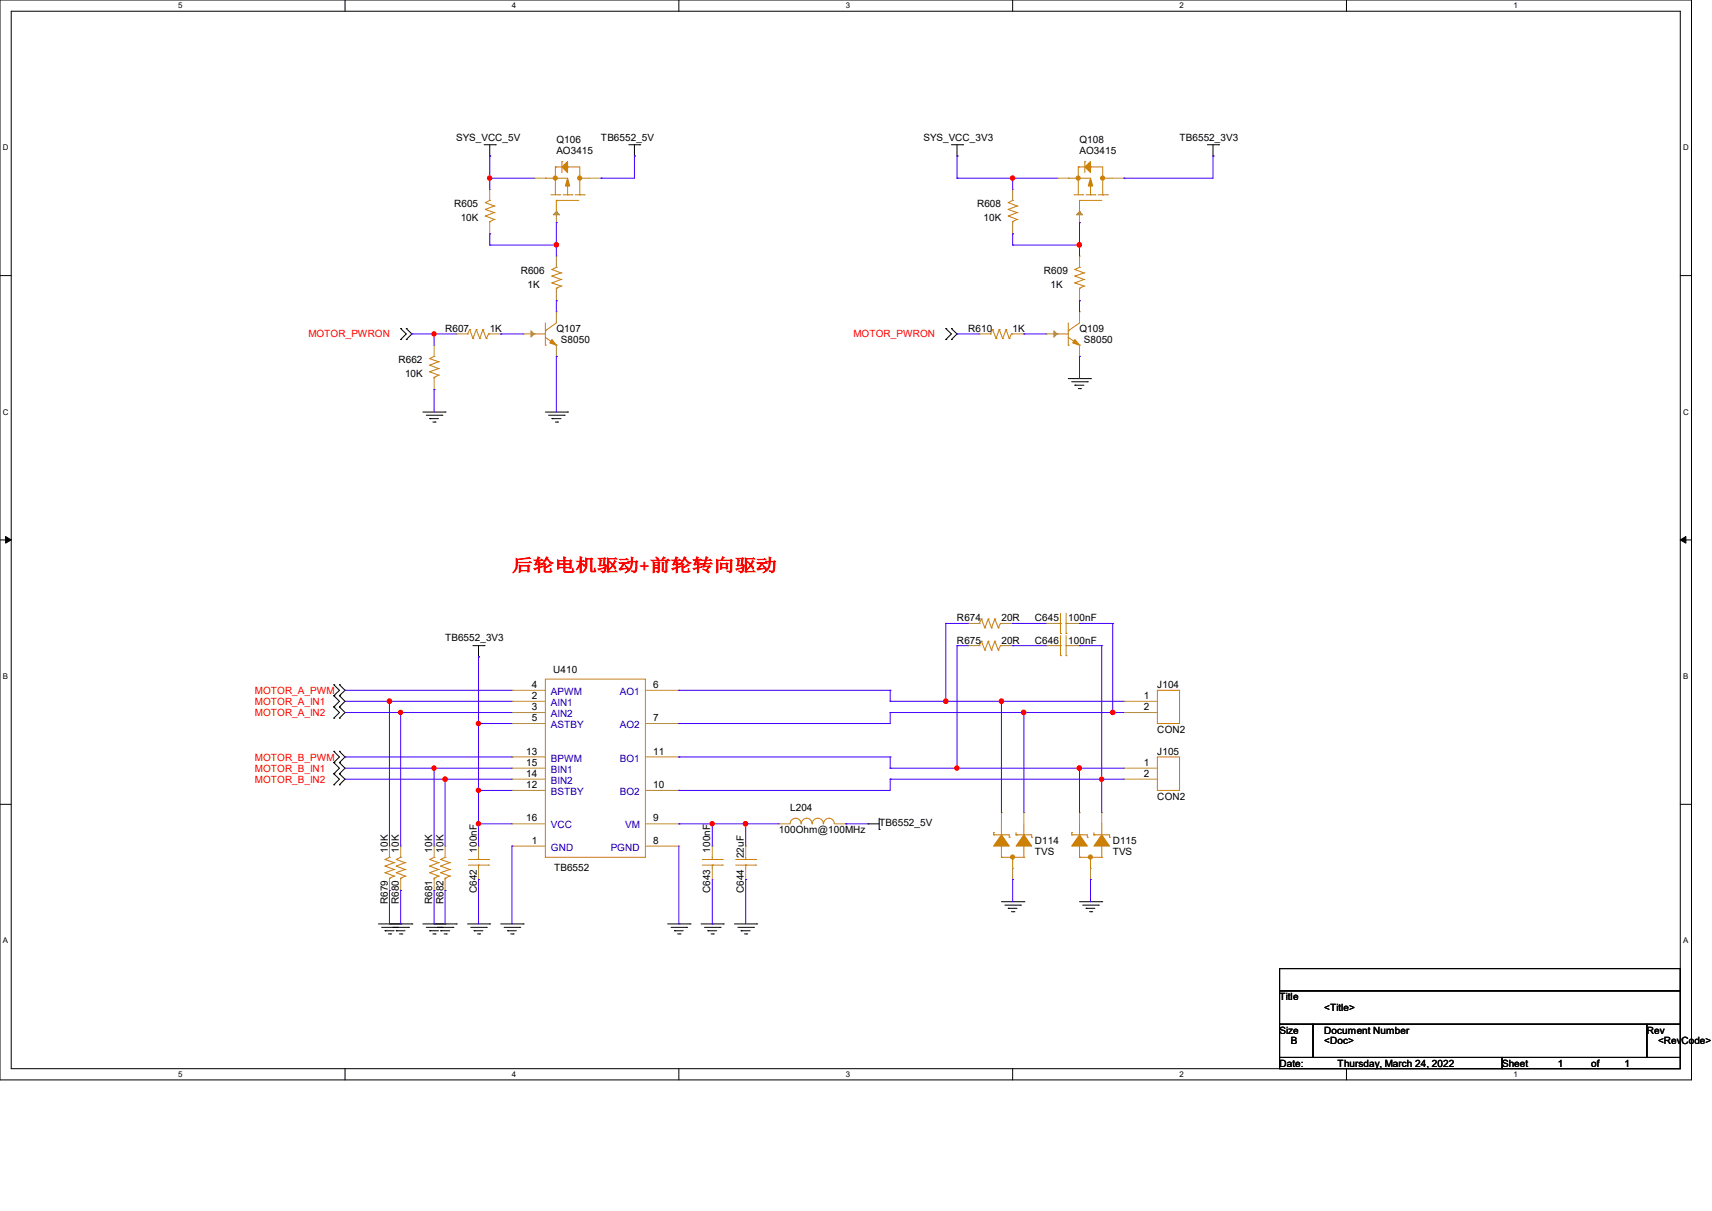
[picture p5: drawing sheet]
<svg xmlns="http://www.w3.org/2000/svg" width="297mm" height="210mm" viewBox="0 0 297 210" stroke-linecap="round" stroke-linejoin="round" font-family="sans-serif">
<path d="M0 0h293.5v187.3h-293.5zM1.9 1.9h289.6v183.4h-289.6z" fill="none" stroke="#000" stroke-width=".17"/>
<g fill="#fff">
<path d="M30.9 .2h.8v1.5h-.8z"/>
<path d="M30.9 185.5h.8v1.6h-.8z"/>
</g>
<path d="M59.9 0v1.9M59.9 185.3v2" fill="none" stroke="#000" stroke-width=".17"/>
<g fill="#fff">
<path d="M88.8 .2h.8v1.5h-.8z"/>
<path d="M88.8 185.5h.8v1.6h-.8z"/>
</g>
<path d="M117.8 0v1.9M117.8 185.3v2" fill="none" stroke="#000" stroke-width=".17"/>
<g fill="#fff">
<path d="M146.7 .2h.8v1.5h-.8z"/>
<path d="M146.7 185.5h.8v1.6h-.8z"/>
</g>
<path d="M175.7 0v1.9M175.7 185.3v2" fill="none" stroke="#000" stroke-width=".17"/>
<g fill="#fff">
<path d="M204.6 .2h.8v1.5h-.8z"/>
<path d="M204.6 185.5h.8v1.6h-.8z"/>
</g>
<path d="M233.6 0v1.9M233.6 185.3v2" fill="none" stroke="#000" stroke-width=".17"/>
<g fill="#fff">
<path d="M262.6 .2h.7v1.5h-.7z"/>
<path d="M262.6 185.5h.7v1.6h-.7z"/>
<path d="M.5 24.8h1v1.6h-1z"/>
<path d="M292 24.8h1v1.6h-1z"/>
<path d="M.5 70.7h1v1.5h-1z"/>
<path d="M292 70.7h1v1.5h-1z"/>
</g>
<path d="M0 47.8h1.9M291.5 47.8h2" fill="none" stroke="#000" stroke-width=".17"/>
<g fill="#fff">
<path d="M.5 116.5h.9v1.6h-.9z"/>
<path d="M292 116.5h.9v1.6h-.9z"/>
</g>
<path d="M0 93.6h1.9M291.5 93.6h2" fill="none" stroke="#000" stroke-width=".17"/>
<path d="M1 93l.9 .6-.9 .6zM291.5 93.6l1-.6v1.2z" fill="#000" stroke="#000" stroke-width=".17"/>
<g fill="#fff">
<path d="M.5 162.4h.9v1.5h-.9z"/>
<path d="M292 162.4h.9v1.5h-.9z"/>
</g>
<g fill="none" stroke="#000" stroke-width=".17">
<path d="M84 25.1h1.9M85 27.1h.1M85 25.1v2M85.9 25.1h.1M109.1 25.1h1.9M110.1 27.1h.1M110.1 25.1v2M111 25.1h.1M165.1 25.1h1.9M166 27.1h.1M166 25.1v2M167 25.1h.1"/>
<path d="M209.5 25.1h1.9M210.4 27.1h.1M210.4 25.1v2M211.4 25.1h.1M69.5 58.9h.1M69.5 57h.1M69.5 57l1 .9-1 1M70.5 57h.1M70.5 58.9h.1M70.5 57l1 .9-1 1M164.1 58.9h.1M164.1 57h.1"/>
<path d="M164.1 57l1 .9-1 1M165.1 57h.1M165.1 58.9h.1M165.1 57l.9 .9-.9 1M73.4 71.5h3.8M74 72h2.7M74.5 72.6h.1M74.5 72.6h1.6M75.1 73.2h.4M75.5 73.2h.1M76.7 72h.1M77.2 71.5h.1"/>
<path d="M94.6 71.5h3.9M95.2 72h2.7M95.8 72.6h.1M95.8 72.6h1.5M96.4 73.2h.3M96.7 73.2h.1M97.9 72h.1M98.5 71.5h.1M185.3 65.7h3.9M185.9 66.2h2.7M186.5 66.8h.1M186.5 66.8h1.5"/>
<path d="M187.1 67.4h.4M187.5 67.4h.1M188.6 66.2h.1M189.2 65.7h.1M57.9 118.7h.1M57.9 118.7l1 1-1 .9M58.9 118.7h.1M58.9 118.7l1 1-1 .9M82 112h2M83 113.9h.1M83 112v1.9M84 112h.1"/>
<path d="M0 139.5h1.9M57.9 120.6h.1M57.9 122.6h.1M57.9 124.5h.1M57.9 132.2h.1M57.9 130.3h.1M57.9 134.2h.1M57.9 136.1h.1M57.9 120.6l1 1-1 1M57.9 122.6l1 1-1 .9M57.9 130.3l1 1-1 .9M57.9 132.2l1 1-1 1"/>
<path d="M57.9 134.2l1 .9-1 1M58.9 120.6h.1M58.9 122.6h.1M58.9 124.5h.1M58.9 130.3h.1M58.9 132.2h.1M58.9 134.2h.1M58.9 136.1h.1M58.9 120.6l1 1-1 1M58.9 122.6l1 1-1 .9M58.9 130.3l1 1-1 .9M58.9 132.2l1 1-1 1"/>
<path d="M58.9 134.2l1 .9-1 1M291.5 139.5h2M150.6 142.9h.1M150.6 142.9h1.9M152.5 143.8h.1M152.5 141.9v1.9M173.7 156.4h3.9M174.3 157h2.7M174.9 157.5h.1M174.9 157.5h1.5M175.5 158.1h.4M175.9 158.1h.1"/>
<path d="M177 157h.1M177.6 156.4h.1M187.3 156.4h3.8M187.8 157h2.7M188.4 157.5h.1M188.4 157.5h1.5M189 158.1h.4M189.4 158.1h.1M190.5 157h.1M191.1 156.4h.1M65.7 160.2h5.8M66.2 160.8h4.7"/>
<path d="M66.8 161.4h.1M66.8 161.4h1.6M67.4 162h.4M67.8 162h.1M68.7 161.4h.1M68.7 161.4h1.6M68.9 160.8h.1M69.3 162h.4M69.5 160.2h.1M69.7 162h.1M70.9 160.8h.1M71.5 160.2h.1"/>
<path d="M73.4 160.2h5.8M74 160.8h4.6M74.5 161.4h.1M74.5 161.4h1.6M75.1 162h.4M75.5 162h.1M76.5 161.4h.1M76.5 161.4h1.5M76.7 160.8h.1M77 162h.4M77.2 160.2h.1M77.4 162h.1"/>
<path d="M78.6 160.8h.1M79.2 160.2h.1M81.1 160.2h3.9M81.7 160.8h2.7M82.3 161.4h.1M82.3 161.4h1.5M82.8 162h.4M83.2 162h.1M84.4 160.8h.1M85 160.2h.1M86.9 160.2h3.9M87.5 160.8h2.7"/>
<path d="M88.1 161.4h.1M88.1 161.4h1.5M88.6 162h.4M89 162h.1M90.2 160.8h.1M90.8 160.2h.1M115.8 160.2h3.9M116.4 160.8h2.7M117 161.4h.1M117 161.4h1.5M117.6 162h.4M118 162h.1"/>
<path d="M119.1 160.8h.1M119.7 160.2h.1M121.6 160.2h3.9M122.2 160.8h2.7M122.8 161.4h.1M122.8 161.4h1.5M123.4 162h.3M123.7 162h.1M124.9 160.8h.1M125.5 160.2h.1M127.4 160.2h3.9M128 160.8h2.7"/>
<path d="M128.6 161.4h.1M128.6 161.4h1.5M129.2 162h.3M129.5 162h.1M130.7 160.8h.1M131.3 160.2h.1M222 168h69.5v3.8h-69.5zM222 171.8h69.5v5.8h-69.5zM222 177.6h5.8v5.8h-5.8zM227.8 177.6h57.9v5.8h-57.9zM285.7 177.6h5.8v5.8h-5.8zM222 183.4h38.6v1.9h-38.6z"/>
<path d="M260.6 183.4h30.9v1.9h-30.9z"/>
</g>
<g fill="none" stroke="#cc8006" stroke-width=".17">
<path d="M84.2 37.5h.1M84.2 36.3h.1M84.2 35.1h.1M84.2 37.5l1.5 .6M84.2 36.3l1.5 .6M84.2 35.1l1.5 .6M85 34.8h.1M85 38.4h.1M85 34.8l-.8 .3M85 38.4v.2M85.7 38.1h.1M85.7 36.9h.1"/>
<path d="M85.7 35.7h.1M85.7 38.1l-.7 .3M85.7 36.9l-1.5 .6M85.7 35.7l-1.5 .6M94.6 30.9h.1M94.6 30.9h3.9M95.6 33.8h1.5M96.4 29h.1M96.4 29v4.8M96.4 29h1.1M96.5 34.8h.1M96.5 36.7h.1"/>
<path d="M96.5 34.8v1.9M96.5 34.8h3.9M97.1 33.8h.1M97.5 28h.1M97.5 28v1.9M97.7 33.8h1.5M98.5 29h.1M98.5 33.8h.1M98.5 29h2.1v4.8M98.5 31.9v1.9M99.2 33.8h.1M99.8 33.8h1.5"/>
<path d="M100.6 33.8h.1M100.6 30.9h.1M100.6 30.9h1.7M101.3 33.8h.1M174.9 37.5h.1M174.9 36.3h.1M174.9 35.1h.1M174.9 37.5l1.5 .6M174.9 36.3l1.5 .6M174.9 35.1l1.5 .6M175.7 34.8h.1M175.7 38.4h.1"/>
<path d="M175.7 38.4v.2M175.7 34.8l-.8 .3M176.4 38.1h.1M176.4 36.9h.1M176.4 35.7h.1M176.4 38.1l-.7 .3M176.4 36.9l-1.5 .6M176.4 35.7l-1.5 .6M185.3 30.9h.1M185.3 30.9h3.9M186.3 33.8h1.5M187.1 29h.1"/>
<path d="M187.1 29h1.1M187.1 29v4.8M187.3 34.8h.1M187.3 36.7h.1M187.3 34.8h3.8M187.3 34.8v1.9M187.8 33.8h.1M188.2 28h.1M188.2 28v1.9M188.4 33.8h1.5M189.2 29h.1M189.2 33.8h.1"/>
<path d="M189.2 29h2.1v4.8M189.2 31.9v1.9M189.9 33.8h.1M190.5 33.8h1.6M191.3 33.8h.1M191.3 30.9h.1M191.3 30.9h1.7M192.1 33.8h.1M81.1 57.9h.1M81.5 57.1h.1M81.5 57.1l.5 1.6M81.5 57.1l-.4 .8"/>
<path d="M82 58.7h.1M82.6 57.1h.1M82.6 57.1l.6 1.6M82.6 57.1l-.6 1.6M83.2 58.7h.1M83.8 57.1h.1M83.8 57.1l.6 1.6M83.8 57.1l-.6 1.6M84.4 58.7h.1M84.8 57.9h.1M84.8 57.9h.2M84.8 57.9l-.4 .8"/>
<path d="M92.7 57.9h.1M92.7 57.9h1.9M94.6 57.4h.1M94.6 59.9h.1M94.6 58.5l1.9 1.4M94.6 56v3.9M95.8 49.1h.1M95.8 47.9h.1M95.8 46.7h.1M95.8 49.1l1.5 .5M95.8 47.9l1.5 .6M95.8 46.7l1.5 .6"/>
<path d="M96.5 46.4h.1M96.5 50h.1M96.5 59.9h.1M96.5 46.4l-.7 .3M96.5 50v.2M96.5 56l-1.9 1.4M97.3 49.6h.1M97.3 48.5h.1M97.3 47.3h.1M97.3 49.6l-.8 .4M97.3 48.5l-1.5 .6M97.3 47.3l-1.5 .6"/>
<path d="M171.8 57.9h.1M172.2 57.1h.1M172.2 57.1l.6 1.6M172.2 57.1l-.4 .8M172.8 58.7h.1M173.4 57.1h.1M173.4 57.1l.5 1.6M173.4 57.1l-.6 1.6M173.9 58.7h.1M174.5 57.1h.1M174.5 57.1l.6 1.6M174.5 57.1l-.6 1.6"/>
<path d="M175.1 58.7h.1M175.5 57.9h.1M175.5 57.9h.2M175.5 57.9l-.4 .8M183.4 57.9h.1M183.4 57.9h1.9M185.3 57.4h.1M185.3 59.9h.1M185.3 58.5l2 1.4M185.3 56v3.9M186.5 49.1h.1M186.5 47.9h.1"/>
<path d="M186.5 46.7h.1M186.5 49.1l1.5 .5M186.5 47.9l1.5 .6M186.5 46.7l1.5 .6M187.3 59.9h.1M187.3 46.4h.1M187.3 50h.1M187.3 56l-2 1.4M187.3 50v.2M187.3 46.4l-.8 .3M188 49.6h.1M188 48.5h.1"/>
<path d="M188 47.3h.1M188 49.6l-.7 .4M188 48.5l-1.5 .6M188 47.3l-1.5 .6M74.5 64.5h.1M74.5 63.3h.1M74.5 62.2h.1M74.5 64.5l1.6 .6M74.5 63.3l1.6 .6M74.5 62.2l1.6 .5M75.3 61.8h.1M75.3 65.4h.1"/>
<path d="M75.3 65.4v.3M75.3 61.8l-.8 .4M76.1 65.1h.1M76.1 63.9h.1M76.1 62.7h.1M76.1 65.1l-.8 .3M76.1 63.9l-1.6 .6M76.1 62.7l-1.6 .6M94.6 117.8h17.4v30.9h-17.4zM169.9 112h.1M169.9 108.1h.1M170.3 111.2h.1"/>
<path d="M170.3 107.4h.1M170.3 111.2l.6 1.5M170.3 111.2l-.4 .8M170.3 107.4l.6 1.5M170.3 107.4l-.4 .7M170.9 112.7h.1M170.9 108.9h.1M171.4 111.2h.1M171.4 107.4h.1M171.4 111.2l.6 1.5M171.4 111.2l-.5 1.5M171.4 107.4l.6 1.5"/>
<path d="M171.4 107.4l-.5 1.5M172 112.7h.1M172 108.9h.1M172.6 111.2h.1M172.6 107.4h.1M172.6 111.2l.6 1.5M172.6 111.2l-.6 1.5M172.6 107.4l.6 1.5M172.6 107.4l-.6 1.5M173.2 112.7h.1M173.2 108.9h.1M173.6 112h.1"/>
<path d="M173.6 108.1h.1M173.6 112l-.4 .7M173.6 108.1l-.4 .8M183.4 112h.6M183.4 108.1h.6M184 113.7h.1M184 112h.1M184 109.9h.1M184 108.1h.1M184 106.4v3.5M184 110.2v3.5M185 112h.1"/>
<path d="M185 113.7h.1M185 108.1h.1M185 109.9h.1M185 112h.3M185 106.4v3.5M185 110.2v3.5M185 108.1h.3M200.8 119.7h3.8v5.8h-3.8zM200.8 131.3h3.8v5.8h-3.8zM66.8 151.3h.1M66.8 150.2h.1M66.8 149.1h.1"/>
<path d="M66.8 151.3l1.6 .6M66.8 150.2l1.6 .6M66.8 149.1l1.6 .5M67.6 148.7h.1M67.6 152.3h.1M67.6 148.7l-.8 .4M67.6 152.3v.2M68.4 151.9h.1M68.4 150.8h.1M68.4 149.6h.1M68.4 151.9l-.8 .4M68.4 150.8l-1.6 .5"/>
<path d="M68.4 149.6l-1.6 .6M68.7 151.3h.1M68.7 150.2h.1M68.7 149.1h.1M68.7 151.3l1.6 .6M68.7 150.2l1.6 .6M68.7 149.1l1.6 .5M69.5 148.7h.1M69.5 152.3h.1M69.5 148.7l-.8 .4M69.5 152.3v.2M70.3 151.9h.1"/>
<path d="M70.3 150.8h.1M70.3 149.6h.1M70.3 151.9l-.8 .4M70.3 150.8l-1.6 .5M70.3 149.6l-1.6 .6M74.5 151.3h.1M74.5 150.2h.1M74.5 149.1h.1M74.5 151.3l1.6 .6M74.5 150.2l1.6 .6M74.5 149.1l1.6 .5M75.3 148.7h.1"/>
<path d="M75.3 152.3h.1M75.3 148.7l-.8 .4M75.3 152.3v.2M76.1 151.9h.1M76.1 150.8h.1M76.1 149.6h.1M76.1 151.9l-.8 .4M76.1 150.8l-1.6 .5M76.1 149.6l-1.6 .6M76.5 151.3h.1M76.5 150.2h.1M76.5 149.1h.1"/>
<path d="M76.5 151.3l1.5 .6M76.5 150.2l1.5 .6M76.5 149.1l1.5 .5M77.2 148.7h.1M77.2 152.3h.1M77.2 148.7l-.7 .4M77.2 152.3v.2M78 151.9h.1M78 150.8h.1M78 149.6h.1M78 151.9l-.8 .4M78 150.8l-1.5 .5"/>
<path d="M78 149.6l-1.5 .6M81.3 150h3.5M81.3 149.1h3.5M83 149.1h.1M83 150h.1M83 148.7v.4M83 150v.6M84.8 150h.1M84.8 149.1h.1M121.8 150h3.5M121.8 149.1h3.5M123.6 149.1h.1"/>
<path d="M123.6 150h.1M123.6 148.7v.4M123.6 150v.6M125.3 150h.1M125.3 149.1h.1M127.6 150h3.5M127.6 149.1h3.5M129.4 149.1h.1M129.4 150h.1M129.4 148.7v.4M129.4 150v.6M131.1 150h.1"/>
<path d="M131.1 149.1h.1M137.1 142.9a.95 .95 0 0 1 .9-1 .95 .95 0 0 1 1 1M139 142.9a.93 .93 0 0 1 1-1 .93 .93 0 0 1 .9 1M140.9 142.9a.95 .95 0 0 1 1-1 .95 .95 0 0 1 .9 1M142.9 142.9a.93 .93 0 0 1 .9-1 .93 .93 0 0 1 .9 1M172.4 144.8h.1M172.4 144.4h.1M172.4 144.8h2.7v.4M172.4 144.4v.4M173.7 144.8h.1M173.7 148.7h.1M173.7 142.9v1.9"/>
<path d="M173.7 146.7v2M173.7 148.7h3.9M175.1 145.2h.1M175.7 150.6h.1M175.7 148.7v1.9M176.3 144.8h.1M176.3 144.8h2.7v.4M176.3 144.4v.4M177.6 144.8h.1M177.6 148.7h.1M177.6 142.9v1.9M177.6 146.7v2"/>
<path d="M179 145.2h.1M185.9 144.8h.1M185.9 144.4h.1M185.9 144.8h2.7v.4M185.9 144.4v.4M187.3 144.8h.1M187.3 148.7h.1M187.3 148.7h3.8M187.3 142.9v1.9M187.3 146.7v2M188.6 145.2h.1M189.2 150.6h.1"/>
<path d="M189.2 148.7v1.9M189.8 144.8h.1M189.8 144.8h2.7v.4M189.8 144.4v.4M191.1 144.8h.1M191.1 148.7h.1M191.1 142.9v1.9M191.1 146.7v2M192.5 145.2h.1"/>
</g>
<g fill="none" stroke="#a84" stroke-width=".17">
<path d="M85 32.9h.1M85 32.9v1.9M85 38.6v2M92.7 30.9h.1M92.7 30.9h1.9M96.5 38.6h.1M96.5 36.7v1.9M102.3 30.9h2M104.3 30.9h.1M175.7 32.9h.1M175.7 32.9v1.9M175.7 38.6v2"/>
<path d="M183.4 30.9h.1M183.4 30.9h1.9M187.3 38.6h.1M187.3 36.7v1.9M193 30.9h2M195 30.9h.1M75.3 59.9h.1M75.3 59.9v1.9M79.2 57.9h.1M79.2 57.9h1.9M85 40.6h.1M85 57.9h1.9"/>
<path d="M86.9 57.9h.1M90.8 57.9h.1M90.8 57.9h1.9M96.5 44.4h.1M96.5 52.2h.1M96.5 54.1h.1M96.5 44.4v2M96.5 50.2v2M96.5 54.1v1.9M96.5 59.9v1.9M169.9 57.9h.1M169.9 57.9h1.9"/>
<path d="M175.7 40.6h.1M175.7 57.9h1.9M177.6 57.9h.1M181.5 57.9h.1M181.5 57.9h1.9M187.3 54.1h.1M187.3 44.4h.1M187.3 52.2h.1M187.3 44.4v2M187.3 50.2v2M187.3 54.1v1.9M187.3 59.9v1.9"/>
<path d="M75.3 67.6h.1M75.3 65.7v1.9M96.5 61.8h.1M187.3 61.8h.1M88.8 119.7h.1M88.8 119.7h5.8M112 119.7h5.8M117.8 119.7h.1M168 112h.1M168 108.1h.1M168 112h1.9M168 108.1h1.9"/>
<path d="M173.7 112h2M173.7 108.1h2M175.7 112h.1M175.7 108.1h.1M181.5 112h.1M181.5 108.1h.1M181.5 112h1.9M181.5 108.1h1.9M185.3 112h2M185.3 108.1h2M187.3 112h.1M187.3 108.1h.1"/>
<path d="M88.8 121.6h.1M88.8 123.6h.1M88.8 125.5h.1M88.8 137.1h.1M88.8 131.3h.1M88.8 135.1h.1M88.8 133.2h.1M88.8 121.6h5.8M88.8 123.6h5.8M88.8 125.5h5.8M88.8 137.1h5.8M88.8 131.3h5.8"/>
<path d="M88.8 135.1h5.8M88.8 133.2h5.8M112 125.5h5.8M112 137.1h5.8M112 131.3h5.8M117.8 125.5h.1M117.8 137.1h.1M117.8 131.3h.1M195 121.6h.1M195 123.6h.1M195 133.2h.1M195 135.1h.1"/>
<path d="M195 121.6h5.8M195 123.6h5.8M195 135.1h5.8M195 133.2h5.8M67.6 146.7h.1M67.6 154.4h.1M67.6 146.7v2M67.6 152.5v1.9M69.5 146.7h.1M69.5 154.4h.1M69.5 146.7v2M69.5 152.5v1.9"/>
<path d="M75.3 146.7h.1M75.3 154.4h.1M75.3 146.7v2M75.3 152.5v1.9M77.2 146.7h.1M77.2 154.4h.1M77.2 146.7v2M77.2 152.5v1.9M83 146.7h.1M83 152.5h.1M83 146.7v2M83 150.6v1.9"/>
<path d="M88.8 146.7h.1M88.8 142.9h.1M88.8 146.7h5.8M88.8 142.9h5.8M112 146.7h5.8M112 142.9h5.8M117.8 146.7h.1M117.8 142.9h.1M123.6 146.7h.1M123.6 152.5h.1M123.6 146.7v2M123.6 150.6v1.9"/>
<path d="M129.4 146.7h.1M129.4 152.5h.1M129.4 146.7v2M129.4 150.6v1.9M135.1 142.9h.1M135.1 142.9h2M144.8 142.9h1.9M146.7 142.9h.1M173.7 140.9h.1M173.7 140.9v2M175.7 152.5h.1M175.7 150.6v1.9"/>
<path d="M177.6 140.9h.1M177.6 140.9v2M187.3 140.9h.1M187.3 140.9v2M189.2 152.5h.1M189.2 150.6v1.9M191.1 140.9h.1M191.1 140.9v2"/>
</g>
<g fill="#cc8006" stroke="#cc8006" stroke-width=".17">
<path d="M186.5 58.9l.8 1-1.2-.4z"/>
<path d="M97.5 29l1-1v1.9z"/>
<path d="M98.5 30.9l.3 1.4h-.7z"/>
<path d="M95.8 58.9l.7 1-1.1-.4z"/>
<path d="M188.2 29l1-1v1.9z"/>
<path d="M189.2 30.9l.4 1.4h-.8z"/>
<path d="M173.7 144.8l1.4 1.9h-2.7z" fill-rule="evenodd"/>
<path d="M177.6 144.8l1.4 1.9h-2.7z" fill-rule="evenodd"/>
<path d="M187.3 144.8l1.3 1.9h-2.7z" fill-rule="evenodd"/>
<path d="M191.1 144.8l1.4 1.9h-2.7z" fill-rule="evenodd"/>
<circle cx="175.7" cy="148.6" r=".36"/>
<circle cx="96.3" cy="30.9" r=".36"/>
<circle cx="100.6" cy="30.9" r=".36"/>
<circle cx="189.2" cy="148.6" r=".36"/>
<circle cx="187" cy="30.9" r=".36"/>
<circle cx="191.3" cy="30.9" r=".36"/>
</g>
<g fill="#a84" stroke="#a84" stroke-width=".17">
<path d="M182.8 57.4l.6 .5-.6 .6z"/>
<path d="M96.5 36.7l.6 .6h-1.1z"/>
<path d="M92.1 57.4l.6 .5-.6 .6z"/>
<path d="M186.7 37.3l.6-.6 .5 .6z"/>
</g>
<g fill="none" stroke="#4200ff" stroke-width=".17">
<path d="M85 27.1h.1M85 30.9h.1M85 27.1v5.8M85 30.9h7.7M96.5 38.6h.1M96.5 38.6v5.8M104.3 30.9h.1M110.1 27.1h.1M110.1 27.1v3.8h-5.8M166 27.1h.1M166 30.9h.1M166 30.9h17.4"/>
<path d="M166 27.1v3.8M175.7 30.9h.1M175.7 30.9v2M187.3 38.6h.1M187.3 38.6v5.8M195 30.9h.1M210.4 27.1h.1M210.4 27.1v3.8h-15.4M71.5 57.9h.1M71.5 57.9h7.7M75.3 57.9h.1M75.3 57.9v2"/>
<path d="M85 40.6h.1M85 42.5h.1M85 40.6v1.9M85 42.5h11.5M86.9 57.9h.1M86.9 57.9h3.9M96.5 42.5h.1M96.5 52.2h.1M96.5 52.2v1.9M166 57.9h.1M166 57.9h3.9M175.7 40.6h.1"/>
<path d="M175.7 42.5h.1M175.7 42.5h11.6M175.7 40.6v1.9M177.6 57.9h.1M177.6 57.9h3.9M187.3 42.5h.1M187.3 52.2h.1M187.3 52.2v1.9M75.3 67.6h.1M75.3 67.6v3.9M96.5 61.8h.1M96.5 61.8v9.7"/>
<path d="M187.3 61.8h.1M187.3 61.8v3.9M59.9 119.7h.1M59.9 119.7h28.9M83 113.9h.1M83 113.9v32.8M117.8 119.7h.1M117.8 119.7h36.6M154.4 119.7h.1M154.4 119.7v1.9M164.1 108.1h.1M164.1 108.1h3.9"/>
<path d="M164.1 108.1v13.5M166 112h.1M166 112v21.2M166 112h2M175.7 108.1h.1M175.7 112h.1M175.7 108.1h5.8M175.7 112h5.8M187.3 108.1h.1M187.3 112h.1M187.3 108.1h5.7M187.3 112h3.8"/>
<path d="M191.1 112h.1M191.1 112v28.9M193 108.1h.1M193 108.1v15.5M59.9 131.3h.1M59.9 121.6h28.9M59.9 123.6h28.9M59.9 131.3h28.9M59.9 133.2h28.9M59.9 135.1h28.9M67.6 121.6h.1M67.6 121.6v25.1"/>
<path d="M69.5 123.6h.1M69.5 123.6v23.1M75.3 133.2h.1M75.3 133.2v13.5M77.2 135.1h.1M77.2 135.1v11.6M83 137.1h.1M83 125.5h.1M83 137.1h5.8M83 125.5h5.8M117.8 125.5h.1M117.8 131.3h.1"/>
<path d="M117.8 137.1h.1M117.8 131.3h36.6M154.4 123.6h.1M154.4 131.3h.1M154.4 135.1h.1M154.4 133.2h.1M154.4 121.6h.1M154.4 121.6h40.6M154.4 123.6h40.6M154.4 133.2h40.6M154.4 135.1h40.6M154.4 135.1v2h-36.6"/>
<path d="M154.4 123.6v1.9h-36.6M154.4 131.3v1.9M164.1 121.6h.1M166 133.2h.1M173.7 121.6h.1M173.7 121.6v19.3M177.6 123.6h.1M177.6 123.6v17.3M187.3 133.2h.1M187.3 133.2v7.7M191.1 135.1h.1M193 123.6h.1"/>
<path d="M67.6 154.4h.1M67.6 154.4v5.8M69.5 154.4h.1M69.5 154.4v5.8M75.3 154.4h.1M75.3 154.4v5.8M77.2 154.4h.1M77.2 154.4v5.8M83 142.9h.1M83 152.5h.1M83 152.5v7.7M83 142.9h5.8"/>
<path d="M88.8 146.7h.1M88.8 146.7v13.5M117.8 142.9h.1M117.8 146.7v13.5M117.8 142.9h17.3M123.6 142.9h.1M123.6 142.9v3.8M123.6 152.5v7.7M129.4 142.9h.1M129.4 152.5h.1M129.4 142.9v3.8M129.4 152.5v7.7"/>
<path d="M146.7 142.9h.1M146.7 142.9h3.9M175.7 152.5h.1M175.7 152.5v3.9M189.2 152.5h.1M189.2 152.5v3.9M117.8 160.2h.1M123.6 160.2h.1"/>
</g>
<g fill="#f00" stroke="#f00" stroke-width=".17">
<circle cx="84.9" cy="30.9" r=".36"/>
<circle cx="96.5" cy="42.5" r=".38"/>
<circle cx="75.3" cy="57.9" r=".36"/>
<circle cx="175.7" cy="30.9" r=".36"/>
<circle cx="187.2" cy="42.5" r=".38"/>
<circle cx="77.2" cy="135.1" r=".38"/>
<circle cx="83" cy="125.5" r=".36"/>
<circle cx="83" cy="142.9" r=".36"/>
<circle cx="83" cy="137.1" r=".36"/>
<circle cx="123.5" cy="142.9" r=".36"/>
<circle cx="173.7" cy="121.6" r=".38"/>
<circle cx="177.6" cy="123.5" r=".38"/>
<circle cx="164.1" cy="121.6" r=".38"/>
<circle cx="187.2" cy="133.2" r=".38"/>
<circle cx="166" cy="133.2" r=".36"/>
<circle cx="191.1" cy="135.1" r=".36"/>
<circle cx="193" cy="123.5" r=".38"/>
<circle cx="129.3" cy="142.9" r=".38"/>
<circle cx="75.3" cy="133.2" r=".36"/>
<circle cx="67.6" cy="121.6" r=".38"/>
<circle cx="69.5" cy="123.5" r=".36"/>
</g>
<text font-size="3" fill="#f00" x="88.8" y="99.1">后轮电机驱动+前轮转向驱动</text>
<g font-size="1.7">
<text x="79.2" y="24.4">SYS_VCC_5V</text>
<text x="96.5" y="24.8">Q106</text>
<text x="96.5" y="26.7">AO3415</text>
<text x="104.3" y="24.4">TB6552_5V</text>
<text x="160.2" y="24.4">SYS_VCC_3V3</text>
<text x="187.3" y="24.8">Q108</text>
<text x="187.3" y="26.7">AO3415</text>
<text x="204.6" y="24.4">TB6552_3V3</text>
<text x="78.8" y="36">R605</text>
<text x="169.5" y="36">R608</text>
<text x="79.9" y="38.3">10K</text>
<text x="170.6" y="38.3">10K</text>
<text x="90.3" y="47.6">R606</text>
<text x="181.1" y="47.6">R609</text>
<text x="91.5" y="49.9">1K</text>
<text x="182.2" y="49.9">1K</text>
<text x="77.2" y="57.6">R607</text>
<text x="85" y="57.6">1K</text>
<text x="96.5" y="57.6">Q107</text>
<text x="97.3" y="59.5">S8050</text>
<text x="168" y="57.6">R610</text>
<text x="175.7" y="57.6">1K</text>
<text x="187.3" y="57.6">Q109</text>
<text x="188" y="59.5">S8050</text>
<text x="69.1" y="63">R662</text>
<text x="70.3" y="65.3">10K</text>
<text x="166" y="107.8">R674</text>
<text x="173.7" y="107.8">20R</text>
<text x="179.5" y="107.8">C645</text>
<text x="185.3" y="107.8">100nF</text>
<text x="77.2" y="111.2">TB6552_3V3</text>
<text x="166" y="111.7">R675</text>
<text x="173.7" y="111.7">20R</text>
<text x="179.5" y="111.7">C646</text>
<text x="185.3" y="111.7">100nF</text>
<text x="92.3" y="119.3">4</text>
<text x="96" y="116.7">U410</text>
<text x="113.3" y="119.3">6</text>
<text x="200.8" y="119.4">J104</text>
<text x="92.3" y="121.2">2</text>
<text x="92.3" y="123.1">3</text>
<text x="92.3" y="125">5</text>
<text x="113.3" y="125">7</text>
<text x="198.5" y="121.2">1</text>
<text x="198.5" y="123.1">2</text>
<text x="91.3" y="130.8">13</text>
<text x="113.3" y="130.8">11</text>
<text x="200.8" y="127.1">CON2</text>
<text x="200.8" y="131">J105</text>
<text x="91.3" y="136.6">12</text>
<text x="91.3" y="134.7">14</text>
<text x="91.3" y="132.8">15</text>
<text x="113.3" y="136.6">10</text>
<text x="198.5" y="132.8">1</text>
<text x="198.5" y="134.7">2</text>
<text x="91.3" y="142.4">16</text>
<text x="113.3" y="142.4">9</text>
<text x="137.1" y="140.6">L204</text>
<text x="152.5" y="143.3">TB6552_5V</text>
<text x="200.8" y="138.7">CON2</text>
<text x="67.3" y="147.9" transform="rotate(-90 67.3 147.9)">10K</text>
<text x="69.2" y="147.9" transform="rotate(-90 69.2 147.9)">10K</text>
<text x="75" y="147.9" transform="rotate(-90 75 147.9)">10K</text>
<text x="76.9" y="147.9" transform="rotate(-90 76.9 147.9)">10K</text>
<text x="82.7" y="147.9" transform="rotate(-90 82.7 147.9)">100nF</text>
<text x="92.3" y="146.3">1</text>
<text x="113.3" y="146.3">8</text>
<text x="123.2" y="147.9" transform="rotate(-90 123.2 147.9)">100nF</text>
<text x="129" y="148.8" transform="rotate(-90 129 148.8)">22uF</text>
<text x="135.1" y="144.5">100Ohm@100MHz</text>
<text x="179.5" y="146.4">D114</text>
<text x="179.5" y="148.3">TVS</text>
<text x="193" y="146.4">D115</text>
<text x="193" y="148.3">TVS</text>
<text x="82.7" y="154.9" transform="rotate(-90 82.7 154.9)">C642</text>
<text x="96.1" y="151">TB6552</text>
<text x="123.2" y="154.9" transform="rotate(-90 123.2 154.9)">C643</text>
<text x="129" y="154.9" transform="rotate(-90 129 154.9)">C644</text>
<text x="67.3" y="156.8" transform="rotate(-90 67.3 156.8)">R679</text>
<text x="69.2" y="156.8" transform="rotate(-90 69.2 156.8)">R680</text>
<text x="75" y="156.8" transform="rotate(-90 75 156.8)">R681</text>
<text x="76.9" y="156.8" transform="rotate(-90 76.9 156.8)">R682</text>
<text x="222" y="173.4">Title</text>
<text x="222" y="179.2">Size</text>
<text x="229.7" y="175.3">&lt;Title&gt;</text>
<text x="229.7" y="179.2">Document Number</text>
<text x="285.7" y="179.2">Rev</text>
<text x="222" y="185">Date:</text>
<text x="223.9" y="181.1">B</text>
<text x="229.7" y="181.1">&lt;Doc&gt;</text>
<text x="232.1" y="185">Thursday, March 24, 2022</text>
<text x="260.6" y="185">Sheet</text>
<text x="270.2" y="185">1</text>
<text x="276" y="185">of</text>
<text x="281.8" y="185">1</text>
<text x="287.7" y="181.1">&lt;RevCode&gt;</text>
</g>
<g font-size="1.7" fill="#f00">
<text x="53.5" y="58.4">MOTOR_PWRON</text>
<text x="148.1" y="58.4">MOTOR_PWRON</text>
<text x="44.2" y="120.4">MOTOR_A_PWM</text>
<text x="44.2" y="122.3">MOTOR_A_IN1</text>
<text x="44.2" y="124.2">MOTOR_A_IN2</text>
<text x="44.2" y="131.9">MOTOR_B_PWM</text>
<text x="44.2" y="133.9">MOTOR_B_IN1</text>
<text x="44.2" y="135.8">MOTOR_B_IN2</text>
</g>
<g font-size="1.7" fill="#00c">
<text x="95.6" y="122.4">AIN1</text>
<text x="95.6" y="124.4">AIN2</text>
<text x="95.6" y="120.5">APWM</text>
<text x="107.5" y="120.5">AO1</text>
<text x="95.6" y="126.3">ASTBY</text>
<text x="107.5" y="126.3">AO2</text>
<text x="95.6" y="137.9">BSTBY</text>
<text x="95.6" y="132.1">BPWM</text>
<text x="95.6" y="135.9">BIN2</text>
<text x="95.6" y="134">BIN1</text>
<text x="107.5" y="137.9">BO2</text>
<text x="107.5" y="132.1">BO1</text>
<text x="95.6" y="143.7">VCC</text>
<text x="108.5" y="143.7">VM</text>
<text x="95.6" y="147.5">GND</text>
<text x="106" y="147.5">PGND</text>
</g>
<g font-size="1.4">
<text x="30.9" y="1.4">5</text>
<text x="88.8" y="1.4">4</text>
<text x="146.7" y="1.4">3</text>
<text x="204.6" y="1.4">2</text>
<text x="262.6" y="1.4">1</text>
<text x=".5" y="26.1">D</text>
<text x="292" y="26.1">D</text>
<text x=".5" y="71.9">C</text>
<text x="292" y="71.9">C</text>
<text x=".5" y="117.8">B</text>
<text x="292" y="117.8">B</text>
<text x=".5" y="163.6">A</text>
<text x="292" y="163.6">A</text>
<text x="30.9" y="186.8">5</text>
<text x="88.8" y="186.8">4</text>
<text x="146.7" y="186.8">3</text>
<text x="204.6" y="186.8">2</text>
<text x="262.6" y="186.8">1</text>
</g>
</svg>
